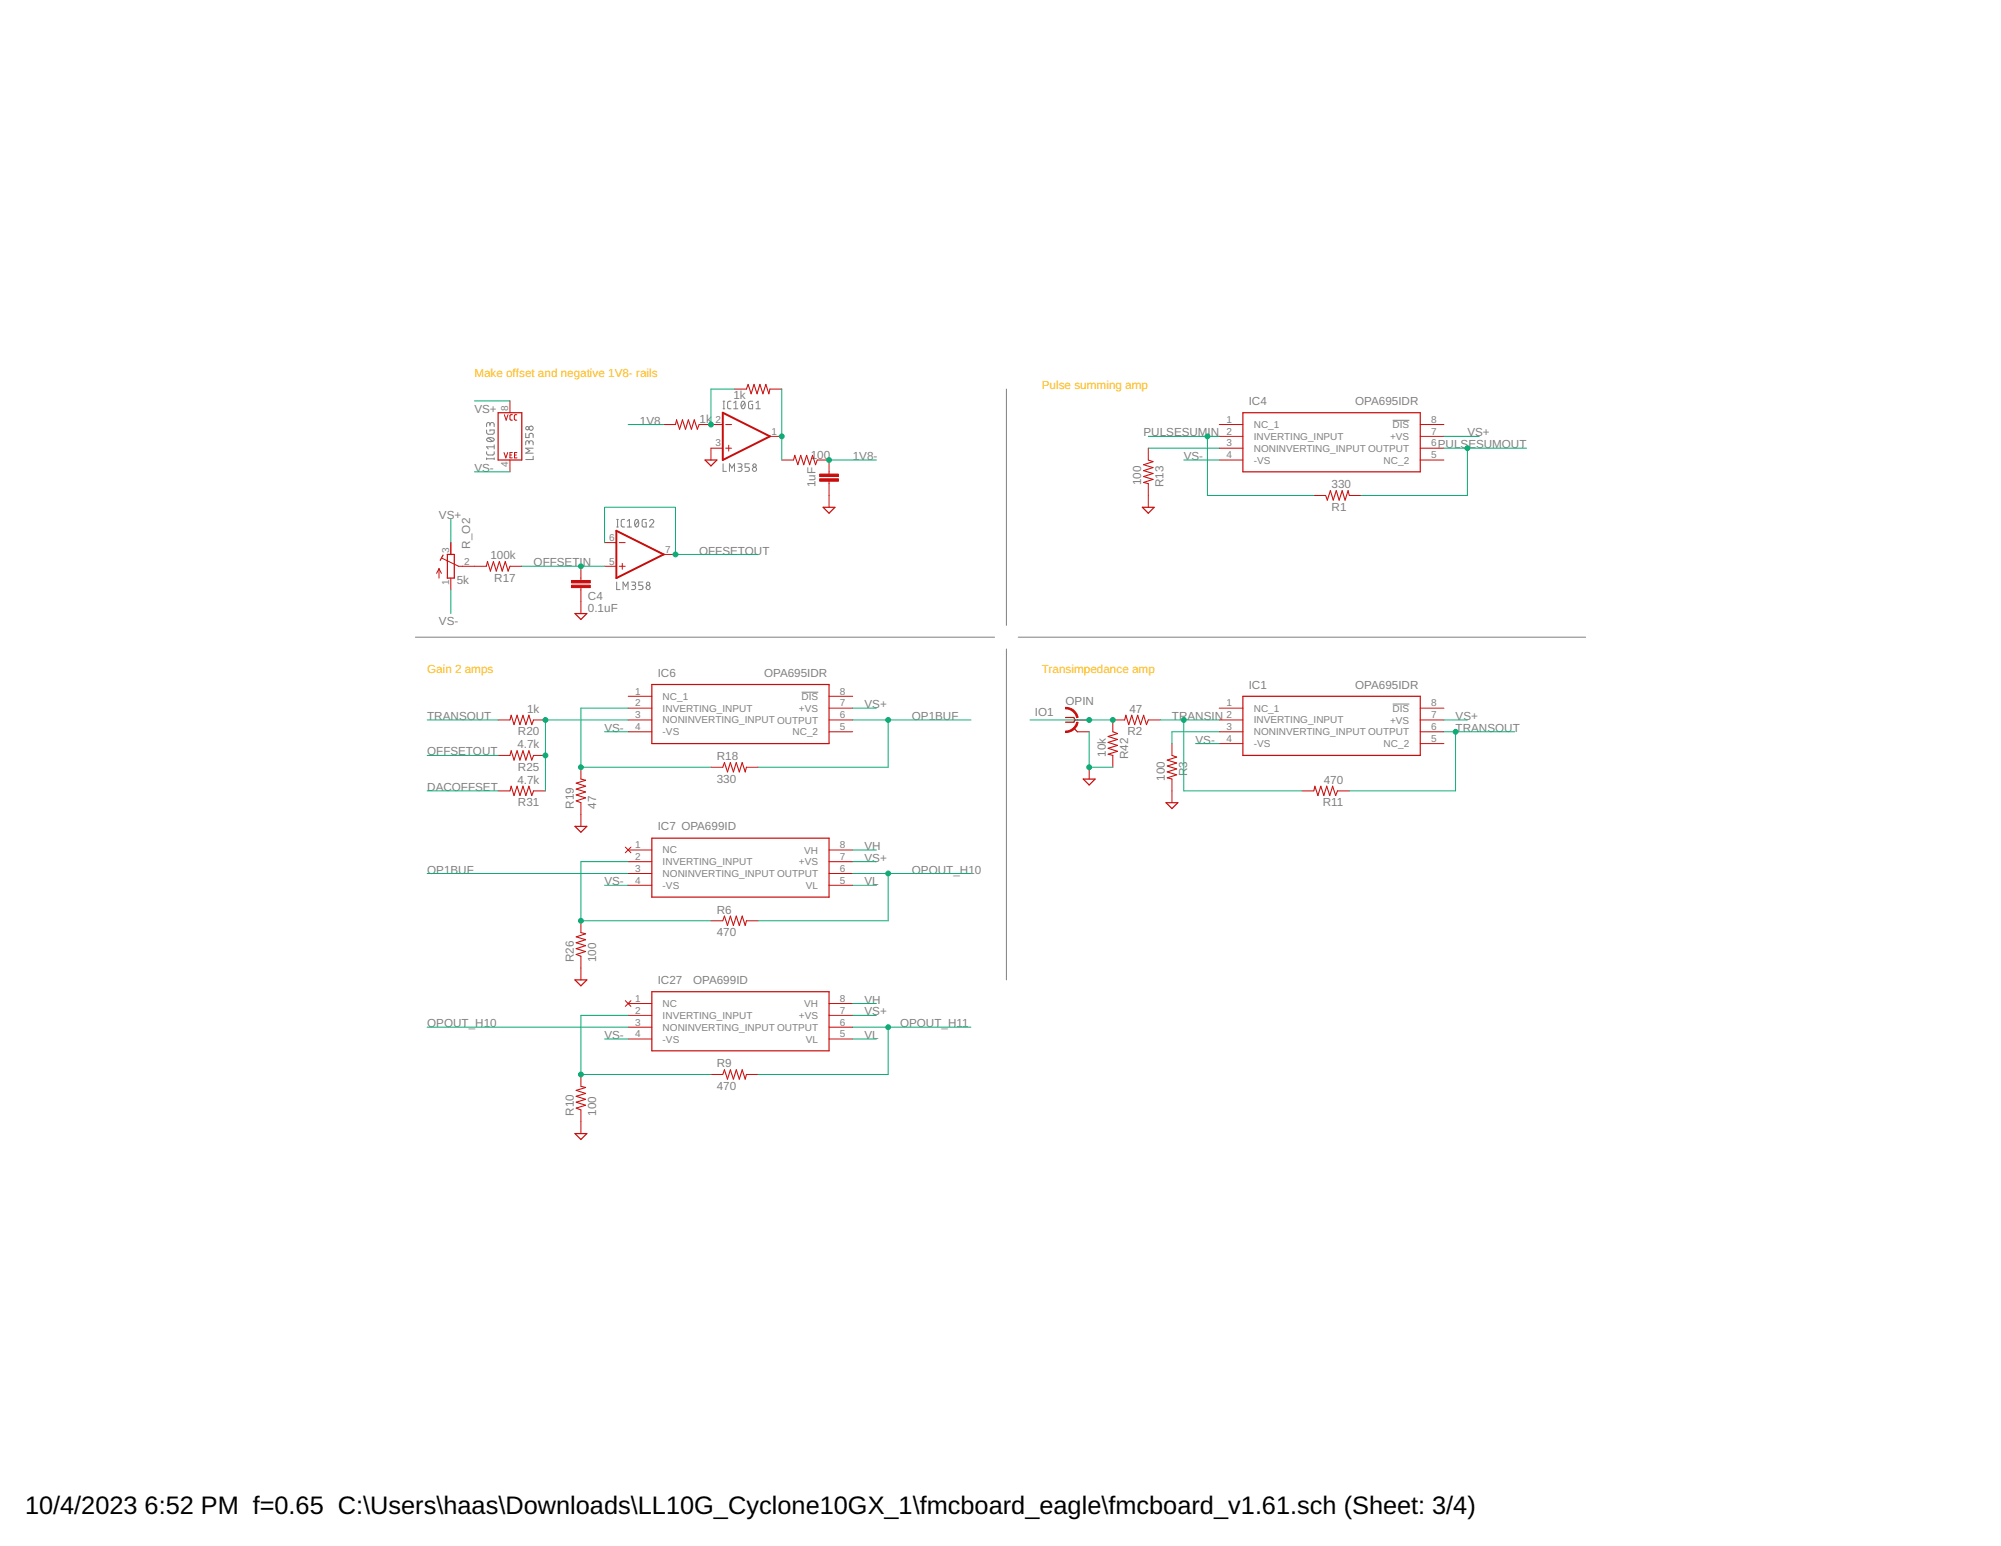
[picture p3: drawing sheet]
<svg xmlns="http://www.w3.org/2000/svg" width="279mm" height="216mm" viewBox="0 0 279 216" stroke-linecap="round" stroke-linejoin="round" font-family="sans-serif">
<g fill="none" stroke="#808080" stroke-width=".14">
<path d="M68.4 59.3a.3 .3 0 0 1 .3-.3 .3 .3 0 0 1 .3 .3v.3M68.4 59.5v-.3a.23 .23 0 0 0-.2-.2 .23 .23 0 0 0-.3 .2v.4M101 57.1h.2M101 56h.2M101.1 56v1.1M102.1 56l-.4 .1-.1 .2v.7l.5 .1M102.4 57.1h.6M102.4 56.3l.3-.3v1.1M103.6 56.1l.2-.1a.62 .62 0 0 1 0 1.1 .66 .66 0 0 1-.2-1zM104 56.3l-.5 .6M105.1 56h-.3l-.3 .2v.7l.1 .2h.5v-.6h-.2M105.6 57.1h.6"/>
<path d="M105.6 56.3l.3-.3v1.1M140.5 54.3v33M194.5 58.7h2.3M67.9 63.1l.1 .3 .2 .1h.7l.1-.4M67.9 60v.4l.2 .2h.7l.2-.1v-.5h-.6v.2M67.9 64.1h1.1M67.9 63.9v.3M68 61.3a.7 .7 0 0 1 1 .1 .62 .62 0 0 1-1.1 0zM68.2 61.2l.6 .4M69 62.1v.6M69 63.9v.3M69 62.4h-1.1l.3 .3"/>
<path d="M73.4 60.5v.6h.5v-.5l.2-.1 .3 .1v.5M73.9 61.8a.29 .29 0 0 1 .3-.3 .29 .29 0 0 1 .2 .3v.3M73.9 62v-.2a.23 .23 0 0 0-.3-.3 .23 .23 0 0 0-.2 .3v.3M74.4 63.7v.5h-1M74.4 62.6h-1l.6 .3-.6 .4h1M86.1 73.6h.2M86.1 72.5h.2M86.2 72.5v1.1M87.2 72.5l-.3 .1-.2 .2 .1 .7 .4 .1M87.6 73.6h.6M87.6 72.8l.3-.3v1.1M88.7 72.6l.2-.1a.62 .62 0 0 1 0 1.1 .68 .68 0 0 1-.2-1z"/>
<path d="M89.1 72.8l-.4 .6M90.2 72.5l-.5 .1v.8l.1 .2h.4v-.6h-.1M90.7 72.8a.29 .29 0 0 1 .4-.2 .29 .29 0 0 1 .1 .4l-.5 .6h.6M101 64.8v1h.4M101.9 65.8v-1l.3 .6 .4-.6v1M103 64.8h.4a.24 .24 0 0 1 .2 .2 .24 .24 0 0 1-.2 .3h-.3M103.3 65.3a.29 .29 0 0 1 .3 .2 .29 .29 0 0 1-.3 .3h-.3M104.6 64.8h-.6v.5h.4a.29 .29 0 0 1 .2 .2 .29 .29 0 0 1-.2 .3h-.4M58 89h80.9M86.1 81.3v1h.5M87 82.3v-1l.4 .6 .3-.6v1M88.2 81.3h.3a.23 .23 0 0 1 .3 .2 .23 .23 0 0 1-.3 .2h-.2"/>
<path d="M88.5 81.7a.3 .3 0 0 1 .3 .3 .3 .3 0 0 1-.3 .3h-.3M89.8 81.3h-.6v.4h.3a.3 .3 0 0 1 .3 .3 .3 .3 0 0 1-.3 .3h-.3M111.9 96.7h2.4M140.5 90.6v46.2M142.2 89h79.2M194.5 98.3h2.3"/>
<circle cx="73.6" cy="59.8" r=".24"/>
<circle cx="74.2" cy="59.8" r=".29"/>
<circle cx="105.4" cy="65" r=".23"/>
<circle cx="105.4" cy="65.5" r=".29"/>
<circle cx="90.5" cy="81.5" r=".23"/>
<circle cx="90.5" cy="82" r=".29"/>
</g>
<g fill="none" stroke="#c90d0c" stroke-width=".17">
<path d="M69.6 57.6h3.3v6.6h-3.3zM173.5 57.6h24.8v8.3h-24.8zM61.9 77.5l-.4 .8M62.5 77.4h.9v3.3h-.9zM98.4 64.2h1.7l-.8 .9zM114.9 70.8h1.7l-.8 .9zM159.5 70.8h1.7l-.9 .9zM80.3 85.7h1.6l-.8 .8zM91 95.6h24.8v8.2h-24.8zM173.5 97.2h24.8v8.3h-24.8zM80.3 115.4h1.6l-.8 .8zM91 117.1h24.8v8.2h-24.8z"/>
<path d="M148.8 100.2h1.1l.2 .3-.2 .4h-1.1M149.9 101.7l.5 .5M151.3 108.8h1.6l-.8 .8zM162.8 112.1h1.7l-.9 .8zM80.3 136.8h1.6l-.8 .9zM91 138.5h24.8v8.2h-24.8zM80.3 158.3h1.6l-.8 .8z"/>
</g>
<g fill="none" stroke="#c90d0c" stroke-width=".14">
<path d="M70.4 57.9l.3 .8 .2-.8M71.2 56v1.6M71.5 57.9h-.2l-.1 .2v.5l.3 .1M72.2 57.9h-.3l-.1 .2v.5l.4 .1M92.7 59.3h1.6M97.6 59.3h3.3M101.3 59.3h.9M102.6 54.3h1.6M107.5 54.3h1.7M170.2 59.3h3.3M198.3 59.3h3.3M61.3 79.4v1.3"/>
<path d="M61.3 79.4l-.3 .7M61.3 79.4l.3 .7M61.7 78l2.3 1.1h3.9M62.9 75.8v1.6M70.4 63.2l.2 .7 .3-.7M71.2 79.1h1.7M71.2 64.2v1.7M71.2 63.5h.3M71.5 63.2h-.3v.7h.3M71.8 63.5h.3M72.2 63.2h-.4v.7h.4M81.1 79.1v2"/>
<path d="M84.4 79.1h1.7M84.4 75.8h1.7M86.5 79.1h.8M86.5 75.8h.8M86.9 78.7v.8M92.7 77.4h1.6M100.9 62.6h-1.6v1.6M101.3 62.6h.9M101.7 62.2v.8M107.5 60.9h1.7M109.2 64.2h1.6M114.1 64.2h1.7v2"/>
<path d="M115.8 67.2v3.6M160.3 62.6v1.6M160.3 67.5v3.3M170.2 60.9h3.3M170.2 62.6h3.3M170.2 64.2h3.3M183.5 69.2h1.6M188.4 69.2h1.7M198.3 60.9h3.3M198.3 62.6h3.3M198.3 64.2h3.3M62.9 80.7v1.7"/>
<path d="M81.1 82.1v3.6M87.7 98.9h3.3M87.7 97.2h3.3M115.8 98.9h3.3M115.8 97.2h3.3M170.2 98.9h3.3M198.3 98.9h3.3M69.6 100.5h1.6M69.6 110.4h1.6M69.6 105.5h1.6M74.5 100.5h1.7M74.5 110.4h1.7"/>
<path d="M74.5 105.5h1.7M81.1 107.1v1.7M81.1 112.1v3.3M87.3 118.3l.8 .8M87.7 100.5h3.3M87.7 102.2h3.3M87.7 118.7h3.3M88.1 118.3l-.8 .8M99.3 107.1h1.6M104.2 107.1h1.7M115.8 100.5h3.3M115.8 102.2h3.3"/>
<path d="M115.8 118.7h3.3M150.1 100.5h2M150.4 102.2h1.7M152.1 107.1v1.7M155.4 105.5v1.6M157 100.5h-1.6v1.7M160.3 100.5h1.7M163.6 103.8v1.7M163.6 108.8v3.3M170.2 100.5h3.3M170.2 102.2h3.3M170.2 103.8h3.3"/>
<path d="M181.8 110.4h1.7M186.8 110.4h1.6M198.3 100.5h3.3M198.3 102.2h3.3M198.3 103.8h3.3M81.1 128.6v1.6M81.1 133.5v3.3M87.3 139.7l.8 .8M87.7 120.3h3.3M87.7 122h3.3M87.7 123.6h3.3M88.1 139.7l-.8 .8"/>
<path d="M99.3 128.6h1.6M104.2 128.6h1.7M115.8 120.3h3.3M115.8 122h3.3M115.8 123.6h3.3M81.1 150.1v1.6M81.1 155v3.3M87.7 140.1h3.3M87.7 141.8h3.3M87.7 143.4h3.3M87.7 145.1h3.3M99.3 150.1h1.6"/>
<path d="M104.2 150.1h1.7M115.8 140.1h3.3M115.8 141.8h3.3M115.8 143.4h3.3M115.8 145.1h3.3"/>
</g>
<g fill="#c90d0c" stroke="#c90d0c" stroke-width=".14">
<path d="M148.8 98.8a1.73 1.73 0 0 1 1.7 1.4h-.2a1.55 1.55 0 0 0-1.5-1.2z" fill-rule="evenodd"/>
<path d="M148.8 102.1a1.55 1.55 0 0 0 1.5-1.2h.2a1.72 1.72 0 0 1-1.7 1.4z" fill-rule="evenodd"/>
</g>
<g fill="none" stroke="#c90d0c" stroke-width=".15">
<path d="M94.3 59.3l.2-.7 .4 1.3 .4-1.3 .4 1.3 .4-1.3 .4 1.3 .4-1.3 .5 1.3 .2-.6M104.2 54.3l.3-.6 .4 1.3 .4-1.3 .4 1.3 .4-1.3 .4 1.3 .4-1.3 .5 1.3 .1-.7M67.9 79.1l.2-.7 .4 1.4 .4-1.4 .4 1.4 .4-1.4 .4 1.4 .4-1.4 .5 1.4 .2-.7M110.8 64.2l.2-.6 .4 1.3 .4-1.3 .4 1.3 .4-1.3 .5 1.3 .4-1.3 .4 1.3 .2-.7M160.3 64.2l.7 .3-1.3 .4 1.3 .4-1.3 .4 1.3 .4-1.3 .4 1.3 .5-1.3 .4 .6 .1M185.1 69.2l.2 .6 .5-1.3 .4 1.3 .4-1.3 .4 1.3 .4-1.3 .4 1.3 .4-1.3 .2 .7M71.2 100.5l.2-.6 .4 1.3 .4-1.3 .4 1.3 .4-1.3 .4 1.3 .5-1.3 .4 1.3 .2-.7M71.2 105.5l.2-.7 .4 1.4 .4-1.4 .4 1.4 .4-1.4 .4 1.4 .5-1.4 .4 1.4 .2-.7M71.2 110.4l.2-.6 .4 1.3 .4-1.3 .4 1.3 .4-1.3 .4 1.3 .5-1.3 .4 1.3 .2-.7M81.1 108.8l.7 .2-1.3 .4 1.3 .4-1.3 .4 1.3 .4-1.3 .4 1.3 .4-1.3 .4 .6 .3M100.9 107.1l.3-.6 .4 1.3 .4-1.3 .4 1.3 .4-1.3 .4 1.3 .4-1.3 .5 1.3 .1-.7M155.4 102.2l.6 .2-1.3 .4 1.3 .5-1.3 .4 1.3 .4-1.3 .4 1.3 .4-1.3 .4 .7 .2"/>
<path d="M157 100.5l.2-.6 .4 1.3 .4-1.3 .4 1.3 .5-1.3 .4 1.3 .4-1.3 .4 1.3 .2-.7M163.6 105.5l.7 .2-1.3 .5 1.3 .4-1.3 .4 1.3 .4-1.3 .4 1.3 .4-1.3 .4 .6 .2M183.5 110.4l.1-.6 .4 1.3 .4-1.3 .4 1.3 .5-1.3 .4 1.3 .4-1.3 .4 1.3 .3-.7M81.1 130.2l.7 .2-1.3 .4 1.3 .4-1.3 .5 1.3 .4-1.3 .4 1.3 .4-1.3 .4 .6 .2M100.9 128.6l.3-.7 .4 1.3 .4-1.3 .4 1.3 .4-1.3 .4 1.3 .4-1.3 .5 1.3 .1-.6M81.1 151.7l.7 .2-1.3 .4 1.3 .4-1.3 .4 1.3 .4-1.3 .4 1.3 .4-1.3 .4 .6 .3M100.9 150.1l.3-.7 .4 1.3 .4-1.3 .4 1.3 .4-1.3 .4 1.3 .4-1.3 .5 1.3 .1-.6"/>
</g>
<g fill="#c90d0c" stroke="#c90d0c" stroke-width=".14">
<path d="M79.8 81.7h2.6v.4h-2.6z"/>
<path d="M79.8 81.1h2.6v.3h-2.6z"/>
<path d="M114.4 66.2h2.7v.3h-2.7z"/>
<path d="M114.4 66.9h2.7v.3h-2.7z"/>
</g>
<path d="M100.9 57.6l6.6 3.3-6.6 3.3zM86.1 74.1l6.6 3.3-6.6 3.3z" fill="none" stroke="#c90d0c" stroke-width=".28"/>
<g fill="none" stroke="#0dab76" stroke-width=".14">
<path d="M66.3 56h4.9M87.7 59.3h5M102.6 54.3h-3.3v5M109.2 54.3v9.9M62.9 72.5v3.3M66.3 65.9h4.9M72.9 79.1h11.5M84.4 75.8v-5h9.9v6.6h11.6M115.8 64.2h6.6M160.3 60.9h9.9M160.3 62.6h9.9M165.3 64.2h4.9"/>
<path d="M168.6 60.9v8.3h14.9M201.6 60.9h4.9M201.6 62.6h11.5M204.9 62.6v6.6h-14.8M62.9 82.4v3.3M87.7 98.9h-6.6v8.2h18.2M119.1 98.9h3.3M59.6 100.5h10M59.6 110.4h10M59.6 105.5h10M84.4 102.2h3.3M87.7 100.5h-11.5v9.9"/>
<path d="M119.1 100.5h16.5M119.1 118.7h3.3M124 100.5v6.6h-18.1M143.8 100.5h11.6M152.1 102.2v4.9h3.3M162 100.5h8.2M165.3 100.5v9.9h16.5M166.9 103.8h3.3M170.2 102.2h-6.6v1.6M201.6 100.5h3.3M201.6 102.2h9.9M203.2 102.2v8.2h-14.8"/>
<path d="M59.6 122h28.1M84.4 123.6h3.3M87.7 120.3h-6.6v8.3h18.2M119.1 120.3h3.3M119.1 123.6h3.3M119.1 122h16.5M124 122v6.6h-18.1M59.6 143.4h28.1M84.4 145.1h3.3M87.7 141.8h-6.6v8.3h18.2M119.1 141.8h3.3M119.1 145.1h3.3"/>
<path d="M119.1 140.1h3.3M119.1 143.4h16.5M124 143.4v6.7h-18.1"/>
</g>
<g fill="#0dab76" stroke="#0dab76" stroke-width=".14">
<circle cx="152.1" cy="107.1" r=".34"/>
<circle cx="152.1" cy="100.5" r=".34"/>
<circle cx="155.4" cy="100.5" r=".34"/>
<circle cx="203.2" cy="102.2" r=".34"/>
<circle cx="124" cy="143.4" r=".34"/>
<circle cx="94.3" cy="77.4" r=".34"/>
<circle cx="81.1" cy="107.1" r=".34"/>
<circle cx="76.2" cy="100.5" r=".34"/>
<circle cx="76.2" cy="105.5" r=".34"/>
<circle cx="124" cy="122" r=".34"/>
<circle cx="81.1" cy="128.6" r=".34"/>
<circle cx="165.3" cy="100.5" r=".34"/>
<circle cx="81.1" cy="79.1" r=".34"/>
<circle cx="168.6" cy="60.9" r=".34"/>
<circle cx="204.9" cy="62.6" r=".34"/>
<circle cx="81.1" cy="150.1" r=".34"/>
<circle cx="124" cy="100.5" r=".34"/>
<circle cx="115.8" cy="64.2" r=".34"/>
<circle cx="109.2" cy="60.9" r=".34"/>
<circle cx="99.3" cy="59.3" r=".34"/>
</g>
<g font-size="3.5">
<text x="3.5" y="211.4">10/4/2023</text>
<text x="20.2" y="211.4">6:52 PM f=0.65 C:\Users\haas\Downloads\LL10G_Cyclone10GX_1\fmcboard_eagle\fmcboard_v1.61.sch (Sheet: 3/4)</text>
</g>
<g font-size="1.6" fill="#ffba08">
<text x="66.2" y="52.7">Make offset and negative 1V8- rails</text>
<text x="145.5" y="54.3">Pulse summing amp</text>
<text x="59.6" y="93.9">Gain 2 amps</text>
<text x="145.5" y="93.9">Transimpedance amp</text>
</g>
<g font-size="1.6" fill="#808080">
<text x="66.2" y="57.6">VS+</text>
<text x="89.4" y="59.3">1V8</text>
<text x="97.7" y="59.1">1k</text>
<text x="102.4" y="55.7">1k</text>
<text x="174.4" y="56.6">IC4</text>
<text x="189.2" y="56.6">OPA695IDR</text>
<text x="66.2" y="65.9">VS-</text>
<text x="113.2" y="64.1">100</text>
<text x="119.1" y="64.2">1V8-</text>
<text x="159.7" y="60.9">PULSESUMIN</text>
<text x="165.3" y="64.2">VS-</text>
<text x="200.8" y="62.6">PULSESUMOUT</text>
<text x="204.9" y="60.9">VS+</text>
<text x="113.9" y="68" transform="rotate(-90 113.9 68)">1uF</text>
<text x="159.4" y="67.8" transform="rotate(-90 159.4 67.8)">100</text>
<text x="162.5" y="68.1" transform="rotate(-90 162.5 68.1)">R13</text>
<text x="185.9" y="68.2">330</text>
<text x="185.9" y="71.3">R1</text>
<text x="61.3" y="72.5">VS+</text>
<text x="65.7" y="76.6" transform="rotate(-90 65.7 76.6)">R_O2</text>
<text x="97.6" y="77.4">OFFSETOUT</text>
<text x="63.8" y="81.6">5k</text>
<text x="68.5" y="78.1">100k</text>
<text x="69" y="81.2">R17</text>
<text x="74.5" y="79.1">OFFSETIN</text>
<text x="82.1" y="83.8">C4</text>
<text x="61.3" y="87.3">VS-</text>
<text x="82.1" y="85.4">0.1uF</text>
<text x="91.8" y="94.5">IC6</text>
<text x="106.7" y="94.5">OPA695IDR</text>
<text x="59.6" y="100.5">TRANSOUT</text>
<text x="73.6" y="99.6">1k</text>
<text x="120.7" y="98.9">VS+</text>
<text x="127.3" y="100.5">OP1BUF</text>
<text x="144.5" y="100.1">IO1</text>
<text x="148.8" y="98.4">OPIN</text>
<text x="157.7" y="99.6">47</text>
<text x="163.6" y="100.5">TRANSIN</text>
<text x="174.4" y="96.2">IC1</text>
<text x="189.2" y="96.2">OPA695IDR</text>
<text x="203.3" y="100.5">VS+</text>
<text x="59.6" y="105.5">OFFSETOUT</text>
<text x="72.2" y="104.5">4.7k</text>
<text x="72.3" y="102.7">R20</text>
<text x="72.3" y="107.6">R25</text>
<text x="84.4" y="102.2">VS-</text>
<text x="100.1" y="106.2">R18</text>
<text x="154.4" y="105.7" transform="rotate(-90 154.4 105.7)">10k</text>
<text x="157.4" y="102.7">R2</text>
<text x="157.5" y="106" transform="rotate(-90 157.5 106)">R42</text>
<text x="166.9" y="103.8">VS-</text>
<text x="203.3" y="102.2">TRANSOUT</text>
<text x="59.6" y="110.4">DACOFFSET</text>
<text x="72.2" y="109.5">4.7k</text>
<text x="72.3" y="112.6">R31</text>
<text x="80.1" y="112.9" transform="rotate(-90 80.1 112.9)">R19</text>
<text x="83.3" y="112.9" transform="rotate(-90 83.3 112.9)">47</text>
<text x="100.1" y="109.3">330</text>
<text x="162.7" y="109" transform="rotate(-90 162.7 109)">100</text>
<text x="165.8" y="108.4" transform="rotate(-90 165.8 108.4)">R3</text>
<text x="184.7" y="112.6">R11</text>
<text x="184.8" y="109.5">470</text>
<text x="91.8" y="116">IC7 OPA699ID</text>
<text x="120.7" y="118.7">VH</text>
<text x="59.6" y="122">OP1BUF</text>
<text x="84.4" y="123.6">VS-</text>
<text x="120.7" y="120.3">VS+</text>
<text x="120.7" y="123.6">VL</text>
<text x="127.3" y="122">OPOUT_H10</text>
<text x="100.1" y="130.7">470</text>
<text x="100.1" y="127.6">R6</text>
<text x="80.1" y="134.4" transform="rotate(-90 80.1 134.4)">R26</text>
<text x="83.3" y="134.4" transform="rotate(-90 83.3 134.4)">100</text>
<text x="91.8" y="137.4">IC27</text>
<text x="96.8" y="137.4">OPA699ID</text>
<text x="59.6" y="143.4">OPOUT_H10</text>
<text x="120.7" y="141.8">VS+</text>
<text x="120.7" y="140.1">VH</text>
<text x="125.7" y="143.4">OPOUT_H11</text>
<text x="84.4" y="145.1">VS-</text>
<text x="100.1" y="149.1">R9</text>
<text x="120.7" y="145.1">VL</text>
<text x="80.1" y="155.8" transform="rotate(-90 80.1 155.8)">R10</text>
<text x="83.3" y="155.8" transform="rotate(-90 83.3 155.8)">100</text>
<text x="100.1" y="152.2">470</text>
</g>
<g font-size="1.4" fill="#808080">
<text x="71" y="57.4" transform="rotate(-90 71 57.4)">8</text>
<text x="99.9" y="59.1">2</text>
<text x="171.2" y="59.1">1</text>
<text x="175.1" y="59.8">NC_1</text>
<text x="194.5" y="59.8">DIS</text>
<text x="199.8" y="59.1">8</text>
<text x="71" y="65.2" transform="rotate(-90 71 65.2)">4</text>
<text x="99.9" y="62.4">3</text>
<text x="107.7" y="60.7">1</text>
<text x="171.2" y="60.7">2</text>
<text x="171.2" y="62.4">3</text>
<text x="171.2" y="64">4</text>
<text x="175.1" y="61.4">INVERTING_INPUT</text>
<text x="175.1" y="63.1">NONINVERTING_INPUT OUTPUT</text>
<text x="175.1" y="64.7">-VS</text>
<text x="193.2" y="64.7">NC_2</text>
<text x="194.1" y="61.4">+VS</text>
<text x="199.8" y="60.7">7</text>
<text x="199.8" y="62.4">6</text>
<text x="199.8" y="64">5</text>
<text x="62.7" y="77.2" transform="rotate(-90 62.7 77.2)">3</text>
<text x="85" y="75.6">6</text>
<text x="92.9" y="77.2">7</text>
<text x="62.7" y="81.8" transform="rotate(-90 62.7 81.8)">1</text>
<text x="64.8" y="78.9">2</text>
<text x="85" y="78.9">5</text>
<text x="88.7" y="97">1</text>
<text x="88.7" y="98.7">2</text>
<text x="88.7" y="100.3">3</text>
<text x="88.7" y="102">4</text>
<text x="92.5" y="97.7">NC_1</text>
<text x="92.5" y="99.4">INVERTING_INPUT</text>
<text x="92.5" y="101">NONINVERTING_INPUT OUTPUT</text>
<text x="111.6" y="99.4">+VS</text>
<text x="111.9" y="97.7">DIS</text>
<text x="117.3" y="97">8</text>
<text x="117.3" y="98.7">7</text>
<text x="117.3" y="100.3">6</text>
<text x="117.3" y="102">5</text>
<text x="171.2" y="98.7">1</text>
<text x="171.2" y="100.3">2</text>
<text x="171.2" y="102">3</text>
<text x="175.1" y="99.4">NC_1</text>
<text x="175.1" y="101">INVERTING_INPUT</text>
<text x="194.1" y="101">+VS</text>
<text x="194.5" y="99.4">DIS</text>
<text x="199.8" y="98.7">8</text>
<text x="199.8" y="100.3">7</text>
<text x="199.8" y="102">6</text>
<text x="92.5" y="102.7">-VS</text>
<text x="110.7" y="102.7">NC_2</text>
<text x="171.2" y="103.6">4</text>
<text x="175.1" y="102.7">NONINVERTING_INPUT OUTPUT</text>
<text x="175.1" y="104.3">-VS</text>
<text x="193.2" y="104.3">NC_2</text>
<text x="199.8" y="103.6">5</text>
<text x="88.7" y="118.5">1</text>
<text x="92.5" y="119.2">NC</text>
<text x="112.3" y="119.2">VH</text>
<text x="117.3" y="118.5">8</text>
<text x="88.7" y="120.1">2</text>
<text x="88.7" y="121.8">3</text>
<text x="88.7" y="123.4">4</text>
<text x="92.5" y="120.8">INVERTING_INPUT</text>
<text x="92.5" y="122.5">NONINVERTING_INPUT OUTPUT</text>
<text x="92.5" y="124.1">-VS</text>
<text x="111.6" y="120.8">+VS</text>
<text x="112.5" y="124.1">VL</text>
<text x="117.3" y="120.1">7</text>
<text x="117.3" y="121.8">6</text>
<text x="117.3" y="123.4">5</text>
<text x="88.7" y="139.9">1</text>
<text x="88.7" y="141.6">2</text>
<text x="88.7" y="143.2">3</text>
<text x="92.5" y="140.6">NC</text>
<text x="92.5" y="142.3">INVERTING_INPUT</text>
<text x="92.5" y="143.9">NONINVERTING_INPUT OUTPUT</text>
<text x="111.6" y="142.3">+VS</text>
<text x="112.3" y="140.6">VH</text>
<text x="117.3" y="139.9">8</text>
<text x="117.3" y="141.6">7</text>
<text x="117.3" y="143.2">6</text>
<text x="88.7" y="144.9">4</text>
<text x="92.5" y="145.6">-VS</text>
<text x="112.5" y="145.6">VL</text>
<text x="117.3" y="144.9">5</text>
</g>
</svg>
